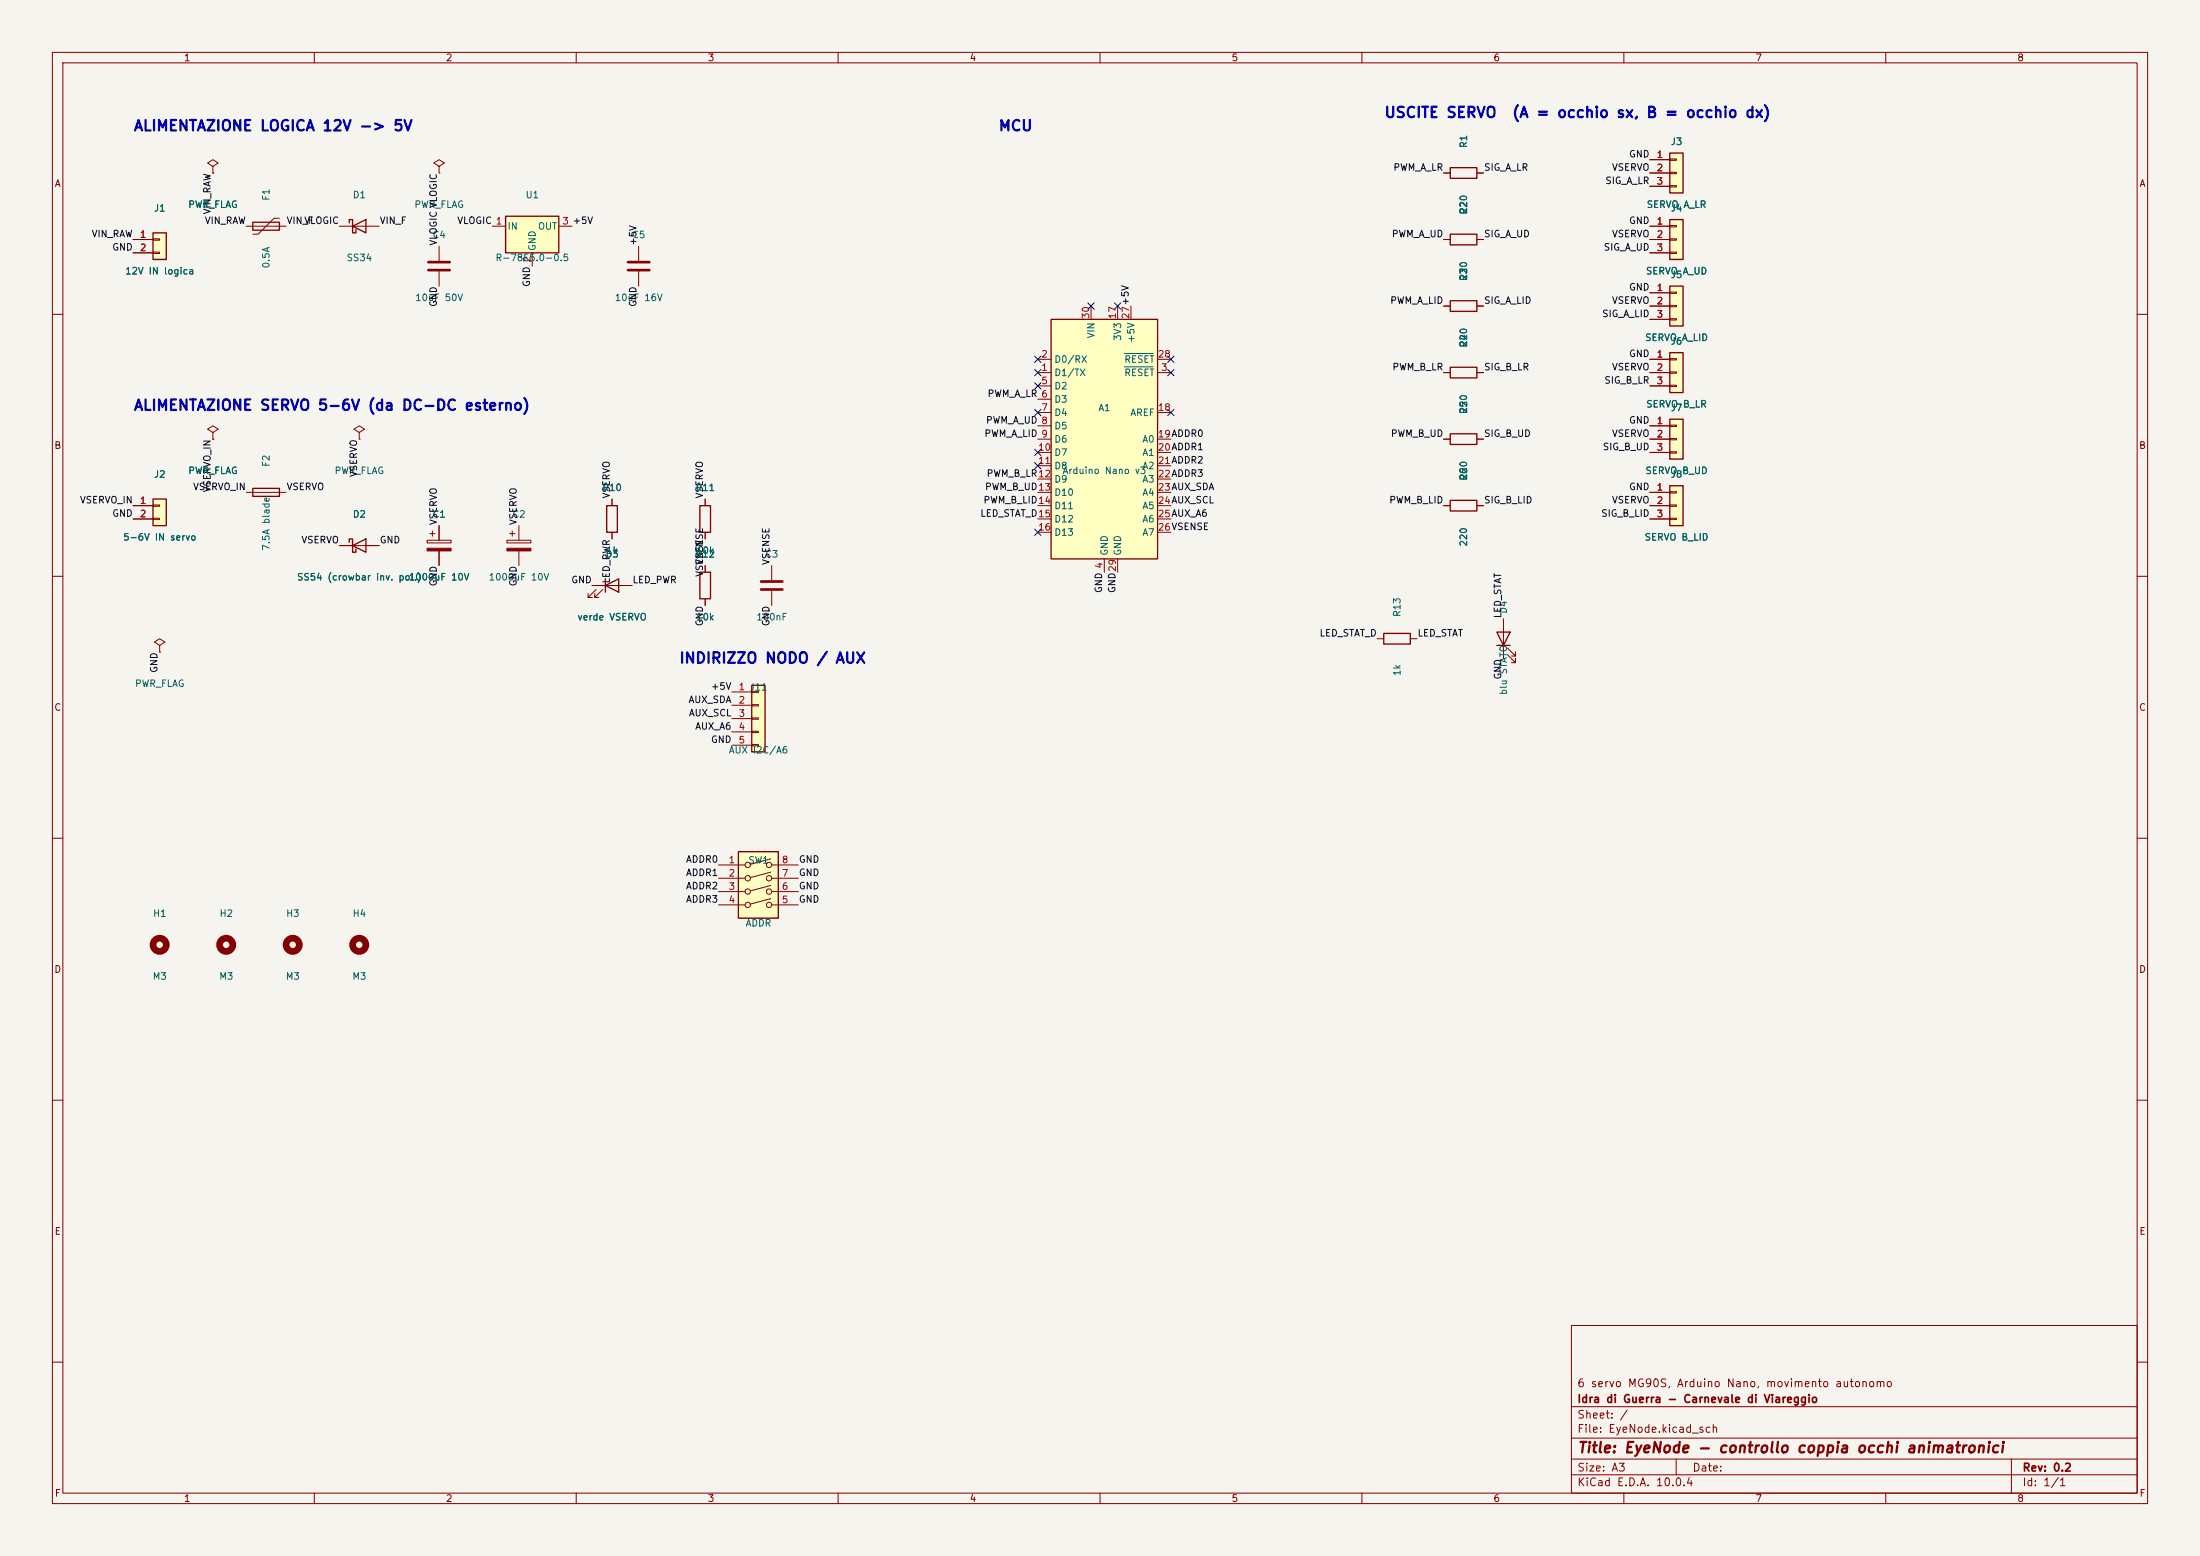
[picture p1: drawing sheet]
<svg xmlns="http://www.w3.org/2000/svg" width="420mm" height="297mm" viewBox="0 0 420 297" stroke-linecap="round" stroke-linejoin="round" font-family="sans-serif">
<path d="M0 0h420v297h-420z" fill="#f5f4ef" stroke="#f5f4ef" stroke-width=".19"/>
<g fill="none" stroke="#840000" stroke-width=".19">
<path d="M10 10h400v277h-400zM12 12h396v273h-396zM60 10v2M110 10v2M160 10v2M210 10v2M260 10v2M310 10v2M360 10v2M10 60h2M408 60h2M10 110h2"/>
<path d="M64.8 104.1h7.6M147.3 108v2.7M147.3 112.8v2.8M408 110h2M10 160h2M408 160h2M10 210h2M408 210h2M300 253h108v32h-108zM10 260h2M300 278.5h108M300 274.5h108"/>
<path d="M300 268.5h108M320 278.5v3M384 278.5v6.5M408 260h2M60 285v2M110 285v2M160 285v2M210 285v2M260 285v2M300 281.5h108M310 285v2M360 285v2"/>
</g>
<path d="M66.7 103.5v-.6h.6v2.5h.6v-.6M67.3 104.1l2.5-1.2v2.5z" fill="none" stroke="#840000" stroke-width=".25"/>
<path d="M145.3 111h4.1M145.3 112.5h4.1" fill="none" stroke="#840000" stroke-width=".51"/>
<path d="M29.2 95.3h2.5v5h-2.5z" fill="#ffffc2"/>
<path d="M29.2 95.3h2.5v5h-2.5zM133.6 109.2h2v5.1h-2z" fill="none" stroke="#840000" stroke-width=".25"/>
<path d="M25.4 96.5h3.8M25.4 99.1h3.8M29.2 96.4h1.3v.2h-1.3zM29.2 98.9h1.3v.3h-1.3zM134.6 108v1.2M134.6 114.3v1.3" fill="none" stroke="#840000" stroke-width=".19"/>
<path d="M29.2 44.5h2.5v5h-2.5z" fill="#ffffc2"/>
<path d="M29.2 44.5h2.5v5h-2.5zM48.3 42.4h5v1.5h-5zM264.2 120.9h5v2h-5z" fill="none" stroke="#840000" stroke-width=".25"/>
<g fill="none" stroke="#840000" stroke-width=".19">
<path d="M25.4 45.7h3.8M25.4 48.3h3.8M29.2 45.6h1.3v.2h-1.3zM29.2 48.1h1.3v.3h-1.3zM47 43.2h7.6M53.3 41.7h-1l-3 3h-1M96.8 103.1h4.5v.5h-4.5zM97.3 101.9h1M97.8 101.3v1.1M99.1 100.3v2.8M99.1 105.2v2.8M262.9 121.9h1.3"/>
<path d="M269.2 121.9h1.3"/>
</g>
<path d="M96.8 104.6h4.5v.6h-4.5z" fill="#840000" stroke="#840000" stroke-width=".19"/>
<path d="M318.8 29.2h2.5v7.6h-2.5z" fill="#ffffc2"/>
<path d="M318.8 29.2h2.5v7.6h-2.5z" fill="none" stroke="#840000" stroke-width=".25"/>
<path d="M40.6 31.8l1.1-.7-1.1-.6-1 .6 1 .7v1.2M40.6 33h.1M315 30.5h3.8M315 33h3.8M315 35.6h3.8M318.8 30.4h1.2v.2h-1.2zM318.8 32.9h1.2v.2h-1.2zM318.8 35.4h1.2v.3h-1.2z" fill="none" stroke="#840000" stroke-width=".19"/>
<path d="M96.5 41.3h10.2v7h-10.2z" fill="#ffffc2"/>
<path d="M96.5 41.3h10.2v7h-10.2z" fill="none" stroke="#840000" stroke-width=".25"/>
<path d="M94 43.2h2.5M101.6 48.3v2.5M106.7 43.2h2.5M30.5 123.2l1-.6-1-.7-1 .7 1 .6v1.3M30.5 124.5h.1" fill="none" stroke="#840000" stroke-width=".19"/>
<g fill="none" stroke="#840000" stroke-width="1.3">
<circle cx="30.5" cy="180.3" r="1.27"/>
<circle cx="43.2" cy="180.3" r="1.27"/>
<circle cx="55.9" cy="180.3" r="1.27"/>
<circle cx="68.6" cy="180.3" r="1.27"/>
</g>
<path d="M200.7 61h20.3v45.7h-20.3z" fill="#ffffc2"/>
<path d="M200.7 61h20.3v45.7h-20.3z" fill="none" stroke="#840000" stroke-width=".25"/>
<g fill="none" stroke="#840000" stroke-width=".19">
<path d="M208.3 58.4v2.6M213.4 58.4v2.6M215.9 58.4v2.6M198.1 71.1h2.6M198.1 68.6h2.6M198.1 73.7h2.6M198.1 76.2h2.6M198.1 78.7h2.6M221 71.1h2.5M221 68.6h2.5M221 78.7h2.5M198.1 81.3h2.6"/>
<path d="M198.1 83.8h2.6M198.1 86.4h2.6M198.1 88.9h2.6M198.1 91.4h2.6M198.1 94h2.6M198.1 96.5h2.6M198.1 99.1h2.6M221 83.8h2.5M221 86.4h2.5M221 88.9h2.5M221 91.4h2.5M221 94h2.5"/>
<path d="M221 96.5h2.5M221 99.1h2.5M198.1 101.6h2.6M210.8 106.7v2.5M213.4 106.7v2.5M221 101.6h2.5"/>
</g>
<path d="M214.7 70h5.4M214.7 67.5h5.4" fill="none" stroke="#006464" stroke-width=".19"/>
<path d="M143.5 130.8h2.5v12.7h-2.5z" fill="#ffffc2"/>
<path d="M143.5 130.8h2.5v12.7h-2.5z" fill="none" stroke="#840000" stroke-width=".25"/>
<path d="M139.7 132.1h3.8M139.7 134.6h3.8M139.7 137.2h3.8M139.7 139.7h3.8M143.5 132h1.3v.2h-1.3zM143.5 134.5h1.3v.2h-1.3zM143.5 137h1.3v.3h-1.3zM143.5 139.6h1.3v.2h-1.3zM139.7 142.2h3.8M143.5 142.1h1.3v.3h-1.3z" fill="none" stroke="#840000" stroke-width=".19"/>
<path d="M141 162.6h7.6v12.7h-7.6z" fill="#ffffc2"/>
<g fill="none" stroke="#840000" stroke-width=".19">
<path d="M83.8 31.8l1-.7-1-.6-1 .6 1 .7v1.2M83.8 33h.1M275.6 33h1.3M281.9 33h1.3M64.8 43.2h7.6M83.8 47v2.8M83.8 51.8v2.8M121.9 47v2.8M121.9 51.8v2.8M275.6 45.7h1.3M281.9 45.7h1.3M40.6 82.6l1.1-.7-1.1-.6-1 .6 1 .7v1.2"/>
<path d="M40.6 83.8h.1M47 94h7.6M68.6 82.6l1-.7-1-.6-1 .6 1 .7v1.2M68.6 83.8h.1M116.8 95.3v1.2M134.6 95.3v1.2M275.6 96.5h1.3M281.9 96.5h1.3M81.5 103.1h4.6v.5h-4.6zM82 101.9h1.1M82.5 101.3v1.1M83.8 100.3v2.8"/>
<path d="M83.8 105.2v2.8M113 111.8h7.6M113.8 112.5l-1.5 1.5h.7h-.7v-.7M115.1 112.5l-1.6 1.5h.8h-.8v-.7M116.8 101.6v1.3M134.6 101.6v1.3M287 118.1v7.6M287.8 125l1.5 1.5v-.8v.8h-.8M287.8 123.7l1.5 1.5v-.7v.7h-.8M137.2 165.1h5M137.2 167.6h5M137.2 170.2h5"/>
<path d="M137.2 172.7h5M147.1 163.9l-3.8 1.1M147.1 166.5l-3.8 1M147.1 169l-3.8 1.1M147.1 171.5l-3.8 1.1M147.3 165.1h5.1M147.3 167.6h5.1M147.3 170.2h5.1M147.3 172.7h5.1"/>
<circle cx="142.7" cy="165.1" r=".51"/>
<circle cx="142.7" cy="170.2" r=".51"/>
<circle cx="142.7" cy="172.7" r=".51"/>
<circle cx="142.7" cy="167.6" r=".51"/>
<circle cx="146.8" cy="167.6" r=".51"/>
<circle cx="146.8" cy="170.2" r=".51"/>
<circle cx="146.8" cy="172.7" r=".51"/>
<circle cx="146.8" cy="165.1" r=".51"/>
</g>
<g fill="none" stroke="#840000" stroke-width=".25">
<path d="M276.9 32h5v2h-5zM66.7 42.5v-.6h.6v2.6h.6v-.7M67.3 43.2l2.5-1.3v2.6zM276.9 44.7h5v2h-5zM48.3 93.2h5v1.5h-5zM115.8 96.5h2.1v5.1h-2.1zM133.6 96.5h2v5.1h-2zM276.9 95.5h5v2h-5zM115.6 111.8l2.5-1.3v2.5zM115.6 110.5v2.5M285.7 120.7h2.6l-1.3 2.5zM285.7 123.2h2.6"/>
<path d="M141 162.6h7.6v12.7h-7.6z"/>
</g>
<path d="M81.8 50h4.1M81.8 51.6h4.1M119.9 50h4.1M119.9 51.6h4.1" fill="none" stroke="#840000" stroke-width=".51"/>
<path d="M81.5 104.6h4.6v.6h-4.6z" fill="#840000" stroke="#840000" stroke-width=".19"/>
<path d="M318.8 41.9h2.5v7.6h-2.5z" fill="#ffffc2"/>
<path d="M318.8 41.9h2.5v7.6h-2.5z" fill="none" stroke="#840000" stroke-width=".25"/>
<path d="M315 43.2h3.8M315 45.7h3.8M315 48.3h3.8M318.8 43.1h1.2v.2h-1.2zM318.8 45.6h1.2v.2h-1.2zM318.8 48.1h1.2v.3h-1.2z" fill="none" stroke="#840000" stroke-width=".19"/>
<path d="M318.8 54.6h2.5v7.6h-2.5z" fill="#ffffc2"/>
<path d="M318.8 54.6h2.5v7.6h-2.5zM276.9 70.1h5v2h-5zM276.9 82.8h5v2h-5z" fill="none" stroke="#840000" stroke-width=".25"/>
<path d="M315 55.9h3.8M315 58.4h3.8M318.8 55.8h1.2v.2h-1.2zM318.8 58.3h1.2v.2h-1.2zM275.6 71.1h1.3M281.9 71.1h1.3M315 61h3.8M318.8 60.8h1.2v.3h-1.2zM275.6 83.8h1.3M281.9 83.8h1.3" fill="none" stroke="#840000" stroke-width=".19"/>
<path d="M318.8 80h2.5v7.6h-2.5z" fill="#ffffc2"/>
<path d="M318.8 80h2.5v7.6h-2.5z" fill="none" stroke="#840000" stroke-width=".25"/>
<path d="M315 81.3h3.8M315 83.8h3.8M315 86.4h3.8M318.8 81.2h1.2v.2h-1.2zM318.8 83.7h1.2v.2h-1.2zM318.8 86.2h1.2v.3h-1.2z" fill="none" stroke="#840000" stroke-width=".19"/>
<path d="M318.8 67.3h2.5v7.6h-2.5z" fill="#ffffc2"/>
<path d="M318.8 67.3h2.5v7.6h-2.5z" fill="none" stroke="#840000" stroke-width=".25"/>
<path d="M315 68.6h3.8M315 71.1h3.8M315 73.7h3.8M318.8 68.5h1.2v.2h-1.2zM318.8 71h1.2v.2h-1.2zM318.8 73.5h1.2v.3h-1.2z" fill="none" stroke="#840000" stroke-width=".19"/>
<path d="M318.8 92.7h2.5v7.6h-2.5z" fill="#ffffc2"/>
<path d="M276.9 57.4h5v2h-5zM318.8 92.7h2.5v7.6h-2.5z" fill="none" stroke="#840000" stroke-width=".25"/>
<g fill="none" stroke="#840000" stroke-width=".19">
<path d="M40.6 33h.1M275.6 33h1.3M281.9 33h1.3M315 30.5h3.8M315 33h3.8M315 35.6h3.8M25.4 45.7h3.8M25.4 48.3h3.8M275.6 58.4h1.3M275.6 45.7h1.3M281.9 58.4h1.3M281.9 45.7h1.3"/>
<path d="M315 58.4h3.8M315 45.7h3.8M315 48.3h3.8M315 43.2h3.8M315 55.9h3.8M275.6 71.1h1.3M281.9 71.1h1.3M315 61h3.8M315 71.1h3.8M315 68.6h3.8M315 73.7h3.8M25.4 96.5h3.8"/>
<path d="M25.4 99.1h3.8M40.6 83.8h.1M116.8 95.3v1.2M134.6 95.3v1.2M275.6 96.5h1.3M275.6 83.8h1.3M281.9 96.5h1.3M281.9 83.8h1.3M315 94h3.8M315 96.5h3.8M315 99.1h3.8M315 83.8h3.8"/>
<path d="M315 81.3h3.8M315 86.4h3.8M318.8 93.9h1.2v.2h-1.2zM318.8 96.4h1.2v.2h-1.2zM318.8 98.9h1.2v.3h-1.2zM64.8 104.1h2.5M69.8 104.1h2.6M83.8 100.3v2.8M83.8 105.2v2.8M113 111.8h2.6M116.8 101.6v1.3M118.1 111.8h2.5"/>
<path d="M134.6 101.6v1.3M134.6 108v1.2M134.6 114.3v1.3"/>
</g>
<g fill="none" stroke="#000084" stroke-width=".19">
<path d="M207.7 57.8l1.2 1.2M208.9 57.8l-1.2 1.2M212.8 57.8l1.2 1.2M214 57.8l-1.2 1.2M197.5 73.1l1.2 1.2M197.5 70.5l1.2 1.2M197.5 68l1.2 1.2M197.5 78.1l1.2 1.2M198.7 68l-1.2 1.2M198.7 73.1l-1.2 1.2M198.7 70.5l-1.2 1.2M198.7 78.1l-1.2 1.2"/>
<path d="M222.9 78.1l1.2 1.2M222.9 70.5l1.2 1.2M222.9 68l1.2 1.2M224.1 78.1l-1.2 1.2M224.1 70.5l-1.2 1.2M224.1 68l-1.2 1.2M197.5 85.8l1.2 1.2M197.5 88.3l1.2 1.2M198.7 85.8l-1.2 1.2M198.7 88.3l-1.2 1.2M197.5 101l1.2 1.2M198.7 101l-1.2 1.2"/>
</g>
<g font-size="2" fill="#0000c2">
<text x="264.2" y="23">USCITE SERVO</text>
<text x="288.5" y="23">(A = occhio sx, B = occhio dx)</text>
<text x="25.4" y="25.5">ALIMENTAZIONE LOGICA 12V -&gt; 5V</text>
<text x="190.5" y="25.5">MCU</text>
<text x="25.4" y="78.8">ALIMENTAZIONE SERVO 5-6V (da DC-DC esterno)</text>
<text x="129.5" y="127.1">INDIRIZZO NODO / AUX</text>
</g>
<text font-size="2" fill="#840000" x="301" y="277.8">Title: EyeNode - controllo coppia occhi animatronici</text>
<g font-size="1.5" fill="#840000">
<text x="301" y="268.1">Idra di Guerra - Carnevale di Viareggio</text>
<text x="301" y="265.1">6 servo MG90S, Arduino Nano, movimento autonomo</text>
<text x="301" y="273.8">File: EyeNode.kicad_sch</text>
<text x="301" y="271.1">Sheet: /</text>
<text x="301" y="281.2">Size: A3</text>
<text x="323" y="281.2">Date:</text>
<text x="386" y="281.2">Rev: 0.2</text>
<text x="301" y="284">KiCad E.D.A. 10.0.4</text>
<text x="386" y="284">Id: 1/1</text>
</g>
<g font-size="1.3" fill="#840000">
<text x="35" y="12">1</text>
<text x="85" y="12">2</text>
<text x="135" y="12">3</text>
<text x="185" y="12">4</text>
<text x="235" y="12">5</text>
<text x="285" y="12">6</text>
<text x="335" y="12">7</text>
<text x="385" y="12">8</text>
<text x="10.3" y="36">A</text>
<text x="408.3" y="36">A</text>
<text x="10.3" y="86">B</text>
<text x="408.2" y="86">B</text>
<text x="10.3" y="136">C</text>
<text x="408.2" y="136">C</text>
<text x="10.3" y="186">D</text>
<text x="408.2" y="186">D</text>
<text x="10.3" y="236">E</text>
<text x="408.3" y="236">E</text>
<text x="10.3" y="286">F</text>
<text x="35" y="287">1</text>
<text x="85" y="287">2</text>
<text x="135" y="287">3</text>
<text x="185" y="287">4</text>
<text x="235" y="287">5</text>
<text x="285" y="287">6</text>
<text x="335" y="287">7</text>
<text x="385" y="287">8</text>
<text x="408.3" y="286">F</text>
</g>
<g font-size="1.3" fill="#006464">
<text x="280.4" y="28.4" transform="rotate(-90 280.4 28.4)">R1</text>
<text x="318.8" y="28">J3</text>
<text x="29.3" y="40.7">J1</text>
<text x="35.8" y="40">PWR_FLAG</text>
<text x="51.8" y="38.4" transform="rotate(-90 51.8 38.4)">F1</text>
<text x="67.2" y="38.2">D1</text>
<text x="79" y="40">PWR_FLAG</text>
<text x="100.2" y="38.2">U1</text>
<text x="280.4" y="41.1" transform="rotate(-90 280.4 41.1)">R2</text>
<text x="280.4" y="40.9" transform="rotate(-90 280.4 40.9)">220</text>
<text x="314.3" y="40">SERVO A_LR</text>
<text x="318.8" y="40.7">J4</text>
<text x="82.5" y="45.8">C4</text>
<text x="96.8" y="44.2">IN</text>
<text x="102.6" y="44.2">OUT</text>
<text x="120.6" y="45.8">C5</text>
<text x="23.8" y="52.7">12V IN logica</text>
<text x="51.8" y="51.3" transform="rotate(-90 51.8 51.3)">0.5A</text>
<text x="66.1" y="50.2">SS34</text>
<text x="94.5" y="50.2">R-78E5.0-0.5</text>
<text x="102.6" y="48" transform="rotate(-90 102.6 48)">GND</text>
<text x="280.4" y="53.8" transform="rotate(-90 280.4 53.8)">R3</text>
<text x="280.4" y="53.6" transform="rotate(-90 280.4 53.6)">220</text>
<text x="314.1" y="52.7">SERVO A_UD</text>
<text x="318.8" y="53.4">J5</text>
<text x="79.2" y="57.8">10uF 50V</text>
<text x="117.3" y="57.8">10uF 16V</text>
<text x="209.3" y="64.7" transform="rotate(-90 209.3 64.7)">VIN</text>
<text x="214.3" y="65.2" transform="rotate(-90 214.3 65.2)">3V3</text>
<text x="216.9" y="65.5" transform="rotate(-90 216.9 65.5)">+5V</text>
<text x="314" y="65.4">SERVO A_LID</text>
<text x="201.2" y="69.6">D0/RX</text>
<text x="214.5" y="69.6">RESET</text>
<text x="280.4" y="66.5" transform="rotate(-90 280.4 66.5)">R4</text>
<text x="280.4" y="66.3" transform="rotate(-90 280.4 66.3)">220</text>
<text x="318.8" y="66.1">J6</text>
<text x="201.2" y="72.1">D1/TX</text>
<text x="201.2" y="74.6">D2</text>
<text x="201.2" y="77.2">D3</text>
<text x="214.5" y="72.1">RESET</text>
<text x="201.2" y="79.7">D4</text>
<text x="201.2" y="82.3">D5</text>
<text x="209.6" y="78.8">A1</text>
<text x="215.7" y="79.7">AREF</text>
<text x="280.4" y="79.2" transform="rotate(-90 280.4 79.2)">R5</text>
<text x="280.4" y="79" transform="rotate(-90 280.4 79)">220</text>
<text x="314.2" y="78.1">SERVO B_LR</text>
<text x="318.8" y="78.8">J7</text>
<text x="51.8" y="89.2" transform="rotate(-90 51.8 89.2)">F2</text>
<text x="201.2" y="84.8">D6</text>
<text x="201.2" y="87.3">D7</text>
<text x="201.2" y="89.9">D8</text>
<text x="218" y="84.8">A0</text>
<text x="218" y="87.3">A1</text>
<text x="218" y="89.9">A2</text>
<text x="29.3" y="91.5">J2</text>
<text x="35.8" y="90.8">PWR_FLAG</text>
<text x="63.8" y="90.8">PWR_FLAG</text>
<text x="114.9" y="94">R10</text>
<text x="132.7" y="94">R11</text>
<text x="201.2" y="92.4">D9</text>
<text x="201.2" y="95">D10</text>
<text x="202.7" y="90.8">Arduino Nano v3</text>
<text x="218" y="92.4">A3</text>
<text x="218" y="95">A4</text>
<text x="280.4" y="91.9" transform="rotate(-90 280.4 91.9)">R6</text>
<text x="280.4" y="91.7" transform="rotate(-90 280.4 91.7)">220</text>
<text x="314" y="90.8">SERVO B_UD</text>
<text x="318.8" y="91.5">J8</text>
<text x="67.2" y="99.1">D2</text>
<text x="82.5" y="99.1">C1</text>
<text x="97.7" y="99.1">C2</text>
<text x="201.2" y="97.5">D11</text>
<text x="201.2" y="100">D12</text>
<text x="218" y="97.5">A5</text>
<text x="218" y="100">A6</text>
<text x="23.4" y="103.5">5-6V IN servo</text>
<text x="51.8" y="105.2" transform="rotate(-90 51.8 105.2)">7.5A blade</text>
<text x="115.5" y="106.7">D3</text>
<text x="115.6" y="106">1k</text>
<text x="132.7" y="106.7">R12</text>
<text x="132.8" y="106">10k</text>
<text x="146" y="106.7">C3</text>
<text x="201.2" y="102.6">D13</text>
<text x="211.8" y="106.2" transform="rotate(-90 211.8 106.2)">GND</text>
<text x="214.3" y="106.2" transform="rotate(-90 214.3 106.2)">GND</text>
<text x="218" y="102.6">A7</text>
<text x="280.4" y="104.4" transform="rotate(-90 280.4 104.4)">220</text>
<text x="313.9" y="103.5">SERVO B_LID</text>
<text x="56.6" y="111.1">SS54 (crowbar inv. pol.)</text>
<text x="77.9" y="111.1">1000uF 10V</text>
<text x="93.2" y="111.1">1000uF 10V</text>
<text x="110.1" y="118.7">verde VSERVO</text>
<text x="132.8" y="118.7">10k</text>
<text x="144.3" y="118.7">100nF</text>
<text x="267.7" y="117.9" transform="rotate(-90 267.7 117.9)">R13</text>
<text x="288" y="117.3" transform="rotate(-90 288 117.3)">D4</text>
<text x="25.7" y="131.4">PWR_FLAG</text>
<text x="267.7" y="129.1" transform="rotate(-90 267.7 129.1)">1k</text>
<text x="288" y="132.8" transform="rotate(-90 288 132.8)">blu STATO</text>
<text x="139" y="144.1">AUX I2C/A6</text>
<text x="142.7" y="165.2">SW1</text>
<text x="29.1" y="175.3">H1</text>
<text x="41.8" y="175.3">H2</text>
<text x="54.5" y="175.3">H3</text>
<text x="67.2" y="175.3">H4</text>
<text x="142.2" y="177.2">ADDR</text>
<text x="29" y="187.3">M3</text>
<text x="41.7" y="187.3">M3</text>
<text x="54.4" y="187.3">M3</text>
<text x="67.1" y="187.3">M3</text>
</g>
<g font-size="1.3" fill="#0f0f0f">
<text x="265.9" y="32.9">PWM_A_LR</text>
<text x="283.2" y="32.9">SIG_A_LR</text>
<text x="306.4" y="35.4">SIG_A_LR</text>
<text x="307.6" y="32.9">VSERVO</text>
<text x="310.9" y="30.4">GND</text>
<text x="40.5" y="41" transform="rotate(-90 40.5 41)">VIN_RAW</text>
<text x="17.4" y="45.6">VIN_RAW</text>
<text x="39" y="43.1">VIN_RAW</text>
<text x="54.6" y="43.1">VIN_F</text>
<text x="58" y="43.1">VLOGIC</text>
<text x="72.4" y="43.1">VIN_F</text>
<text x="83.7" y="47" transform="rotate(-90 83.7 47)">VLOGIC VLOGIC</text>
<text x="87.2" y="43.1">VLOGIC 1</text>
<text x="121.8" y="47" transform="rotate(-90 121.8 47)">+5V</text>
<text x="265.6" y="45.6">PWM_A_UD</text>
<text x="283.2" y="45.6">SIG_A_UD</text>
<text x="307.6" y="45.6">VSERVO</text>
<text x="310.9" y="43.1">GND</text>
<text x="21.3" y="48.1">GND</text>
<text x="306" y="48.1">SIG_A_UD</text>
<text x="83.7" y="58.7" transform="rotate(-90 83.7 58.7)">GND</text>
<text x="101.5" y="54.9" transform="rotate(-90 101.5 54.9)">GND 2</text>
<text x="121.8" y="58.7" transform="rotate(-90 121.8 58.7)">GND</text>
<text x="265.3" y="58.3">PWM_A_LID</text>
<text x="283.2" y="58.3">SIG_A_LID</text>
<text x="307.6" y="58.3">VSERVO</text>
<text x="310.9" y="55.8">GND</text>
<text x="305.7" y="60.8">SIG_A_LID</text>
<text x="265.7" y="71">PWM_B_LR</text>
<text x="283.2" y="71">SIG_B_LR</text>
<text x="307.6" y="71">VSERVO</text>
<text x="310.9" y="68.5">GND</text>
<text x="188.4" y="76.1">PWM_A_LR 6</text>
<text x="306.2" y="73.5">SIG_B_LR</text>
<text x="187.8" y="83.7">PWM_A_LID 9</text>
<text x="188.1" y="81.2">PWM_A_UD 8</text>
<text x="265.4" y="83.7">PWM_B_UD</text>
<text x="283.2" y="83.7">SIG_B_UD</text>
<text x="307.6" y="83.7">VSERVO</text>
<text x="310.9" y="81.2">GND</text>
<text x="305.9" y="86.2">SIG_B_UD</text>
<text x="36.7" y="93.9">VSERVO_IN</text>
<text x="40.5" y="94.1" transform="rotate(-90 40.5 94.1)">VSERVO_IN</text>
<text x="54.6" y="93.9">VSERVO</text>
<text x="68.5" y="91.2" transform="rotate(-90 68.5 91.2)">VSERVO</text>
<text x="116.7" y="95.2" transform="rotate(-90 116.7 95.2)">VSERVO</text>
<text x="134.5" y="95.2" transform="rotate(-90 134.5 95.2)">VSERVO</text>
<text x="187.9" y="93.9">PWM_B_UD13</text>
<text x="188.2" y="91.3">PWM_B_LR12</text>
<text x="310.9" y="93.9">GND</text>
<text x="15.2" y="96.4">VSERVO_IN</text>
<text x="21.3" y="98.9">GND</text>
<text x="83.7" y="100.3" transform="rotate(-90 83.7 100.3)">VSERVO</text>
<text x="98.9" y="100.3" transform="rotate(-90 98.9 100.3)">VSERVO</text>
<text x="187" y="98.9">LED_STAT_D15</text>
<text x="187.6" y="96.4">PWM_B_LID14</text>
<text x="265.1" y="96.4">PWM_B_LID</text>
<text x="283.2" y="96.4">SIG_B_LID</text>
<text x="305.6" y="98.9">SIG_B_LID</text>
<text x="307.6" y="96.4">VSERVO</text>
<text x="57.4" y="104">VSERVO</text>
<text x="72.4" y="104">GND</text>
<text x="147.2" y="107.9" transform="rotate(-90 147.2 107.9)">VSENSE</text>
<text x="83.7" y="112" transform="rotate(-90 83.7 112)">GND</text>
<text x="98.9" y="112" transform="rotate(-90 98.9 112)">GND</text>
<text x="109" y="111.6">GND</text>
<text x="116.7" y="111.5" transform="rotate(-90 116.7 111.5)">LED_PWR</text>
<text x="120.6" y="111.6">LED_PWR</text>
<text x="134.5" y="110.2" transform="rotate(-90 134.5 110.2)">VSENSE</text>
<text x="210.7" y="113.3" transform="rotate(-90 210.7 113.3)">GND 4</text>
<text x="213.2" y="113.3" transform="rotate(-90 213.2 113.3)">GND29</text>
<text x="134.5" y="119.6" transform="rotate(-90 134.5 119.6)">GND</text>
<text x="147.2" y="119.6" transform="rotate(-90 147.2 119.6)">GND</text>
<text x="286.9" y="118.1" transform="rotate(-90 286.9 118.1)">LED_STAT</text>
<text x="251.8" y="121.8">LED_STAT_D</text>
<text x="270.5" y="121.8">LED_STAT</text>
<text x="30.4" y="128.5" transform="rotate(-90 30.4 128.5)">GND</text>
<text x="135.6" y="132">+5V</text>
<text x="286.9" y="129.8" transform="rotate(-90 286.9 129.8)">GND</text>
<text x="131.3" y="134.5">AUX_SDA</text>
<text x="131.4" y="137">AUX_SCL</text>
<text x="132.6" y="139.6">AUX_A6</text>
<text x="135.6" y="142.1">GND</text>
<text x="130.8" y="165">ADDR0</text>
<text x="130.8" y="167.5">ADDR1</text>
<text x="152.4" y="165">GND</text>
<text x="152.4" y="167.5">GND</text>
<text x="130.8" y="170.1">ADDR2</text>
<text x="130.8" y="172.6">ADDR3</text>
<text x="152.4" y="172.6">GND</text>
<text x="152.4" y="170.1">GND</text>
</g>
<g font-size="1.3" fill="#a90000">
<text x="316.2" y="30.5">1</text>
<text x="316.2" y="33">2</text>
<text x="316.2" y="35.5">3</text>
<text x="26.6" y="45.7">1</text>
<text x="107.2" y="43.2">3 +5V</text>
<text x="316.2" y="43.2">1</text>
<text x="316.2" y="45.7">2</text>
<text x="26.6" y="48.2">2</text>
<text x="316.2" y="48.2">3</text>
<text x="316.2" y="55.9">1</text>
<text x="316.2" y="58.4">2</text>
<text x="208.3" y="61" transform="rotate(-90 208.3 61)">30</text>
<text x="213.3" y="61" transform="rotate(-90 213.3 61)">17</text>
<text x="215.9" y="61" transform="rotate(-90 215.9 61)">27+5V</text>
<text x="316.2" y="60.9">3</text>
<text x="198.7" y="71.1">1</text>
<text x="198.7" y="68.6">2</text>
<text x="220.9" y="68.6">28</text>
<text x="221.5" y="71.1">3</text>
<text x="316.2" y="68.6">1</text>
<text x="316.2" y="71.1">2</text>
<text x="198.7" y="73.6">5</text>
<text x="316.2" y="73.6">3</text>
<text x="198.7" y="78.7">7</text>
<text x="220.9" y="78.7">18</text>
<text x="220.9" y="83.8">19ADDR0</text>
<text x="316.2" y="81.3">1</text>
<text x="316.2" y="83.8">2</text>
<text x="198.1" y="86.3">10</text>
<text x="198.1" y="88.9">11</text>
<text x="220.9" y="86.3">20ADDR1</text>
<text x="220.9" y="88.9">21ADDR2</text>
<text x="316.2" y="86.3">3</text>
<text x="220.9" y="91.4">22ADDR3</text>
<text x="220.9" y="94">23AUX_SDA</text>
<text x="316.2" y="94">1</text>
<text x="26.6" y="96.5">1</text>
<text x="26.6" y="99">2</text>
<text x="198.1" y="101.6">16</text>
<text x="220.9" y="96.5">24AUX_SCL</text>
<text x="220.9" y="99">25AUX_A6</text>
<text x="220.9" y="101.6">26VSENSE</text>
<text x="316.2" y="96.5">2</text>
<text x="316.2" y="99">3</text>
<text x="140.9" y="132.1">1 J11</text>
<text x="140.9" y="134.6">2</text>
<text x="140.9" y="137.1">3</text>
<text x="140.9" y="139.7">4</text>
<text x="140.9" y="142.2">5</text>
<text x="139" y="165.1">1</text>
<text x="139" y="167.6">2</text>
<text x="149.2" y="167.6">7</text>
<text x="149.2" y="165.1">8</text>
<text x="139" y="170.2">3</text>
<text x="139" y="172.7">4</text>
<text x="149.2" y="172.7">5</text>
<text x="149.2" y="170.2">6</text>
</g>
</svg>
